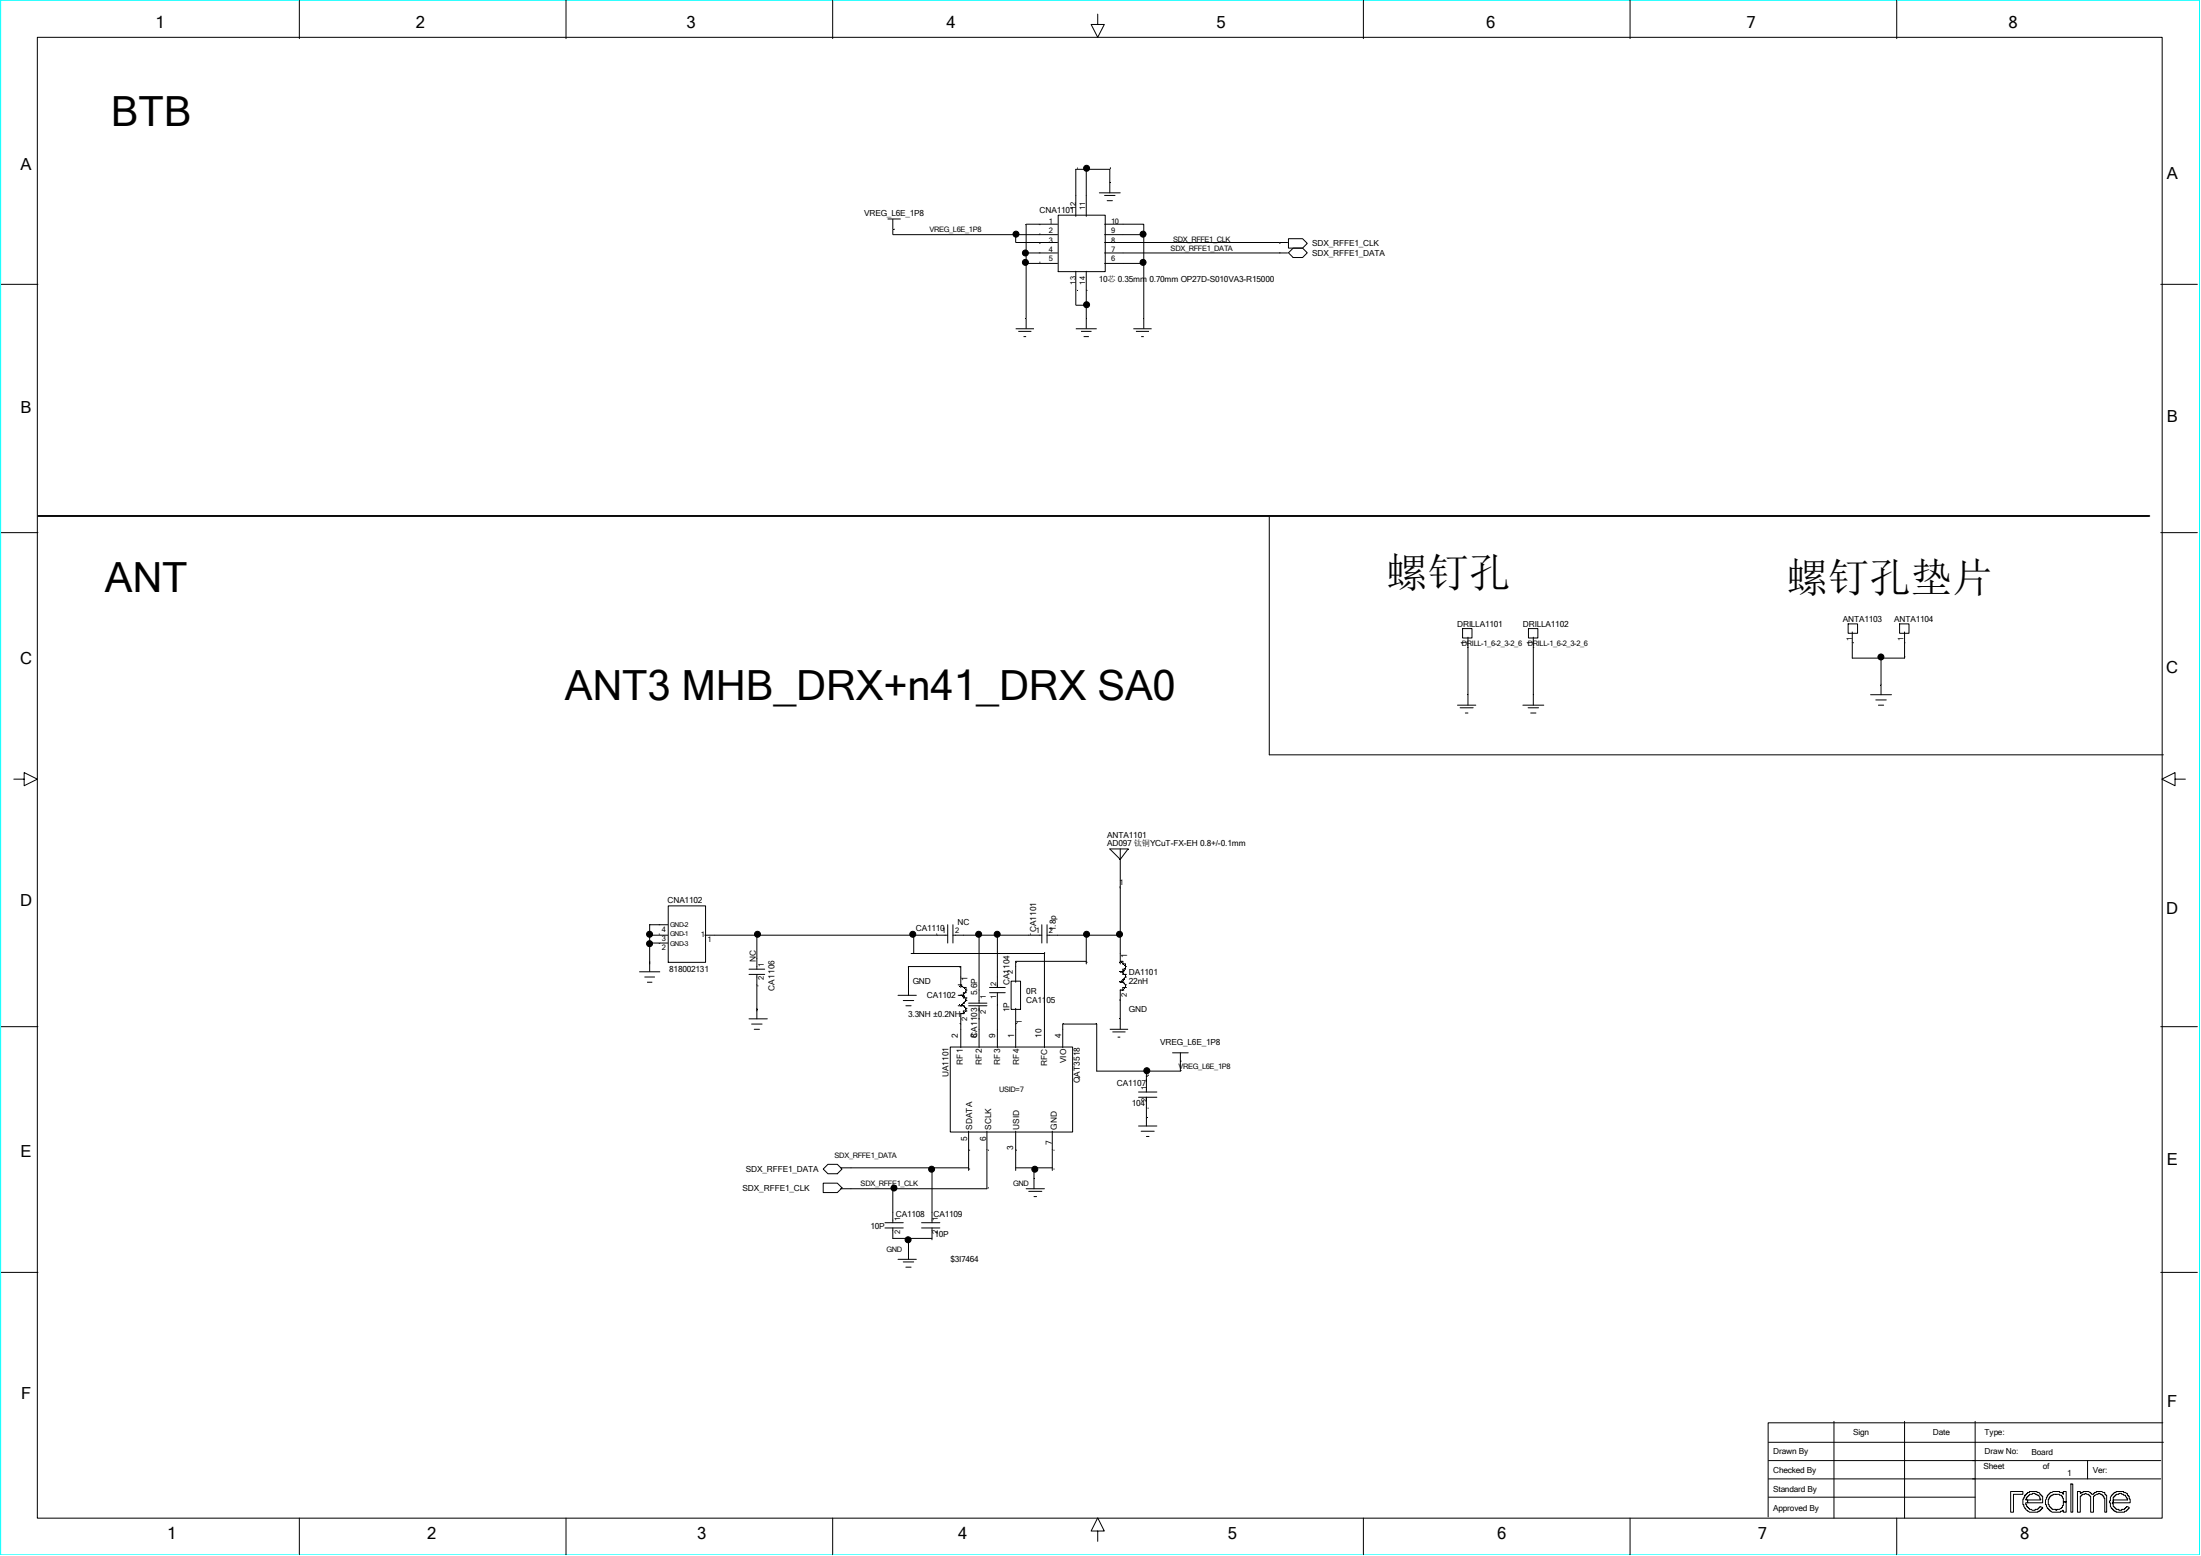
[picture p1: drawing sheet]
<svg xmlns="http://www.w3.org/2000/svg" width="297mm" height="210mm" viewBox="0 0 297 210" stroke-linecap="round" stroke-linejoin="round" font-family="sans-serif">
<path d="M.1 0h296.7v209.8h-296.7z" fill="none" stroke="#0ff" stroke-width=".13"/>
<g fill="#000">
<circle cx="137.1" cy="31.6" r=".41"/>
<circle cx="138.4" cy="34.1" r=".41"/>
<circle cx="138.4" cy="35.4" r=".41"/>
<circle cx="146.6" cy="22.7" r=".41"/>
<circle cx="154.2" cy="31.6" r=".41"/>
<circle cx="154.2" cy="35.4" r=".41"/>
<circle cx="146.6" cy="41.1" r=".41"/>
<circle cx="253.8" cy="88.7" r=".41"/>
<circle cx="87.7" cy="126.1" r=".41"/>
<circle cx="87.7" cy="127.4" r=".41"/>
<circle cx="102.2" cy="126.1" r=".41"/>
<circle cx="123.2" cy="126.1" r=".41"/>
<circle cx="132.1" cy="126.1" r=".41"/>
<circle cx="134.6" cy="126.1" r=".41"/>
<circle cx="146.6" cy="126.1" r=".41"/>
<circle cx="151.1" cy="126.1" r=".41"/>
<circle cx="125.7" cy="157.8" r=".41"/>
<circle cx="139.6" cy="157.8" r=".41"/>
<circle cx="154.7" cy="144.5" r=".41"/>
<circle cx="120.6" cy="160.3" r=".41"/>
<circle cx="122.5" cy="167.3" r=".41"/>
</g>
<g fill="none" stroke="#000" stroke-width=".13">
<path d="M40.4 0v5.2M76.4 0v5.2M112.4 0v5.2M184 0v5.2M220 0v5.2M255.9 0v5.2M5 5h286.8v199.9h-286.8zM148.1 1.9v1.4h.9l-.9 1.7-.9-1.7h.9M.2 38.4h4.9M119.8 29.6h1.7M120.5 29.6v2.1h22.2M137.1 31.7v1h5.6"/>
<path d="M138.5 34.1h4.2M138.5 35.6h4.2M142.7 30.3h-4.2v14.1M142.8 29h6.3v7.7h-6.3zM145.2 36.6v4.6h1.4M146.6 22.9v6.3M146.6 36.6v7.8M148.3 26h2.9M149 34.1h24.7M149 32.7h24.7M149 31.7h5.3M149 35.6h5.3"/>
<path d="M149 30.3h5.3v14.1M149 26.4h1.5M149.4 27.1h.7M149.8 26v-3.1h-4.6v6.3M173.9 32.2h1.9l.6 .7-.6 .6h-1.9zM173.9 34.1l.6-.6h1.3l.6 .6-.6 .7h-1.3zM291.6 38.4h4.9M137.1 44.4h2.4M137.4 44.7h1.8M138.1 45.4h.4M145.2 44.4h2.8M145.9 44.7h1.4"/>
<path d="M146.2 45.4h.7M152.9 44.4h2.5M153.3 44.7h1.7M154 45.4h.3M.2 71.9h4.9M171.3 69.8v32.1h120.6M291.6 71.9h4.9M196.7 95.2h2.4M197 95.5h1.8M197.4 84.8h1.2v1.3h-1.2zM197.7 96.2h.4M198.1 86v9.2"/>
<path d="M205.5 95.2h2.8M206.2 95.5h1.4M206.2 84.8h1.3v1.3h-1.3zM206.6 96.2h.7M206.9 86v9.2M249.4 84.2h1.3v1.3h-1.3zM249.9 85.3v3.5h7.1v-3.5M252.4 93.8h2.8M253.1 94.5h1.4M253.5 95.2h.7M253.8 88.8v5M256.3 84.2h1.3v1.3h-1.3z"/>
<path d="M1.9 105.2h1.4v-.9l1.7 .9-1.7 .8v-.8M149.8 114.6h2.4l-1 1.4zM151.2 114.6v15.5M293.5 105.2v-.9l-1.8 .9 1.8 .8v-.8h1.4M.2 138.6h4.9M86.3 131.2h2.8M87 131.9h1.4M87.3 132.6h.7M87.7 126.2h2.4M87.7 127.3h2.4M90.1 124.8h-2.4v6.4M90.2 122.3h5v7.6h-5z"/>
<path d="M95.1 126.2h32.8M101.1 137.5h2.4M101.1 131.5h2.1M101.1 130.8h2.1M101.4 138.2h1.4M101.8 138.9h.7M102.1 126.2v4.6M102.1 131.5v6M121.2 134.3h2.4M121.9 135h1.4M122.2 135.7h.7M122.9 128.7h18v12.7"/>
<path d="M123.3 126.2v2.5M127.9 124.8v2.5M128.6 126.2h12M128.6 124.8v2.5M129.3 134.3h.7M129.3 135.7h.7M129.3 132.9h.3M129.6 134.3h.1M129.6 132.9h.1M129.6 135.7h.1M129.6 136.8h.1M129.6 133.3v-2.9h-7v3.9"/>
<path d="M129.6 136.8v4.6M129.6 132.9l.4 .4M129.6 136.8h.4M130 134.3h.1M130 133.3h.1M130 135.4h.1M130 136.8h.1M130 135.7h.1M130 133.3h.4v.7h-.4v.7h.4M130 135.7l.4 .4M130.4 133.6h.1M130.4 135h.1"/>
<path d="M130.4 134.7h.1M130.4 136.4h.1M130.4 136.1h.1M130.4 136.4h-.4v.4M130.4 134.7v.3M130.4 136.1v.3M130.4 135l-.8 .7M130.7 135.7h2.5M130.7 135.4h2.5M132.1 126.2v9.2M132.1 135.7v5.7M133.5 133.3h2.1"/>
<path d="M133.5 134h2.1M134.6 126.2v7.1M134.6 134v7.4M136.4 132.4h1.3v3.8h-1.3zM137.1 136.1v5.3M140.6 124.8v2.5M141.3 126.2h9.9M141.3 124.8v2.5M146.6 129.7h-9.5v2.9M146.6 126.2v3.9M149.8 138.9h2.4M150.1 139.3h1.8"/>
<path d="M150.8 140h.4M151.2 131.2h.1M151.2 129.7h.1M151.2 132.6h.1M151.2 133.6h.1M151.2 133.6v5.3M151.2 131.2h.3M151.2 132.6h.3M151.2 129.7h.3v.4M151.2 133.6h.3M151.5 131.2h.1M151.5 130.1h.1"/>
<path d="M151.5 132.2h.1M151.5 133.6h.1M151.5 132.6h.1M151.5 130.1h.4v.7h-.4v.7h.4M151.5 132.6l.4 .3M151.9 130.4h.1M151.9 131.9h.1M151.9 131.5h.1M151.9 133.3h.1M151.9 132.9h.1M151.9 133.3h-.4v.3M151.9 131.5v.4"/>
<path d="M151.9 132.9v.4M151.9 131.9l-.7 .7M291.6 138.6h4.9M111.1 159.7h1.9l.6 .6-.6 .7h-1.9zM111.7 157.1h1.3l.6 .7-.6 .6h-1.3l-.6-.6zM113.4 157.6h17.3M125.8 157.6v7.4M128.2 141.3h16.5v11.5h-16.5zM130.7 152.7v5.3M133.2 152.7v7.7h-19.8M137.1 152.7v5.3M137.1 157.6h4.9"/>
<path d="M139.5 157.6v2.8M142 152.7v5.3M143.4 141.4v-3.2h4.6v6.4h11.3v-2.5M153.6 152h2.5M153.6 148.1h2.5M153.6 147.4h2.5M154 152.7h1.8M154.7 145.3h.1M154.7 144.6v2.8M154.7 148.1v3.9M154.7 153.4h.3M158.2 142.1h2.1"/>
<path d="M.2 171.7h4.9M119.4 165.7h2.5M119.4 165h2.5M120.5 160.4v4.6M120.5 165.7v1.4h5.3v-1.4M121.2 170h2.4M121.9 170.3h1.4M122.2 171h.7M122.6 167.1v2.9M124.4 165.7h2.4M124.4 165h2.4M138.5 160.4h2.4"/>
<path d="M138.8 160.8h1.8M139.5 161.5h.4M291.6 171.7h4.9M238.7 194.7h53.2M238.7 199.6h52.9M238.7 197.1h52.9M247.5 191.8v13.1M257 191.8v13.1M266.5 191.8v13.1M281.7 197.1v2.5M291.8 192h-53.2v12.7M40.4 204.9v4.9"/>
<path d="M76.4 204.9v4.9M112.4 204.9v4.9M148.1 206.6h.9l-.9-1.7-.9 1.7h.9v1.4M184 204.9v4.9M220 204.9v4.9M238.7 202.1h27.8M255.9 204.9v4.9M271.3 201.3h1.7v.4h-1.3v2.4h-.4zM273.2 201.8h.1v-.1l.3-.2v-.1h.3v-.1h1v.1h.2l.2 .3h.1v.1l.2 .1v.9h-2v-.4h1.8v-.1h-.1l-.2-.5h-.2v-.1h-.3v-.2h-.4v.2h-.3v.1h-.2v.1l-.2 .2v.2h-.2v.1h.3v.4h-.3v.3h.2v.2l.2 .2v.1h.2v.1h.2l.1 .1 .8-.1 .1-.2h.2v-.2l.3 .2v.1l-.2 .1-.1 .3h-.3v.1h-1.1l-.3-.1v-.2h-.1l-.2-.2h-.1l-.1-.5h-.1v-.8h.1zM276.4 201.7h.1l.1-.3h.3l.1-.1h.9v.1h.4l.1 .3v-.4h.4v1.4h-.4v-.5h-.1v-.3h-.1v-.1h-.3v-.1h-.9v.1h-.2v.1l-.3 .2v.2h-.1v.8h.1v.2h.1v.2h.2l.1 .2h.5v.1h.1v-.1h.4l.3-.1v-.1h.1v-.3h.1v-.5h.4v1.4h-.4v-.3h-.1v.2h-.3v.1h-1.1l-.3-.1-.1-.3h-.1v-.1h-.1l-.2-.3v-.2h-.1v-.7zM279.4 200.3h.3v3.8h-.3zM280.3 201.3h.4v.2h.1v-.1h.3v-.1h.8l.2 .1 .1 .3h.3l.1-.3h.3v-.1h.7l.2 .1h.2v.3l.3 .1v2.3h-.3v-1.9h-.1v-.3h-.1l-.2-.2h-.2v-.2h-.3v.2h-.2l-.3 .1v.1h-.1v2.2h-.4v-2.2h-.1l-.1-.2h-.3l-.1-.2h-.2v.2h-.3l-.2 .2h-.1v2.2h-.4z"/>
<path d="M284.9 201.8h.1v-.1l.3-.2v-.1h.2v-.1h1.1v.1l.5 .1v.3l.2 .1v.4h.1v.5h-2.2v-.4h1.9v-.2h-.2l-.1-.4-.5-.1v-.2h-.4v.2h-.4v.1h-.1v.1l-.2 .2v.7h-.2v.1h.2v.4l.2 .2v.1h.1v.1h.4v.1l.8-.1 .1-.2h.1v-.2l.4 .2v.1l-.2 .1-.2 .3h-.2v.1h-1.2v-.1h-.2v-.2h-.1l-.2-.2h-.1l-.1-.3v-.5h-.2z"/>
<circle cx="137.1" cy="31.6" r=".4"/>
<circle cx="138.4" cy="35.4" r=".4"/>
<circle cx="138.4" cy="34.1" r=".4"/>
<circle cx="146.6" cy="22.7" r=".4"/>
<circle cx="154.2" cy="35.4" r=".4"/>
<circle cx="154.2" cy="31.6" r=".4"/>
<circle cx="146.6" cy="41.1" r=".4"/>
<circle cx="253.8" cy="88.7" r=".4"/>
<circle cx="87.7" cy="127.4" r=".4"/>
<circle cx="87.7" cy="126.1" r=".4"/>
<circle cx="102.2" cy="126.1" r=".4"/>
<circle cx="123.2" cy="126.1" r=".4"/>
<circle cx="132.1" cy="126.1" r=".4"/>
<circle cx="134.6" cy="126.1" r=".4"/>
<circle cx="146.6" cy="126.1" r=".4"/>
<circle cx="151.1" cy="126.1" r=".4"/>
<circle cx="125.7" cy="157.8" r=".4"/>
<circle cx="139.6" cy="157.8" r=".4"/>
<circle cx="154.7" cy="144.5" r=".4"/>
<circle cx="120.6" cy="160.3" r=".4"/>
<circle cx="122.5" cy="167.3" r=".4"/>
</g>
<path d="M5.2 69.6h284.8" fill="none" stroke="#000" stroke-width=".25"/>
<g font-size="5.6">
<text x="14.9" y="17.1">BTB</text>
<text x="14.1" y="79.8">ANT</text>
<text x="187.1" y="79.2">螺钉孔</text>
<text x="241.1" y="79.8">螺钉孔垫片</text>
<text x="76.2" y="94.4">ANT3 MHB_DRX+n41_DRX SA0</text>
</g>
<g font-size="2.2">
<text x="21" y="3.8">1</text>
<text x="56.1" y="3.8">2</text>
<text x="92.6" y="3.8">3</text>
<text x="127.7" y="3.8">4</text>
<text x="164.2" y="3.8">5</text>
<text x="200.6" y="3.8">6</text>
<text x="235.7" y="3.8">7</text>
<text x="271" y="3.8">8</text>
<text x="2.8" y="23">A</text>
<text x="292.4" y="24.1">A</text>
<text x="2.8" y="55.8">B</text>
<text x="292.4" y="56.9">B</text>
<text x="2.7" y="89.7">C</text>
<text x="292.3" y="90.8">C</text>
<text x="2.7" y="122.3">D</text>
<text x="292.3" y="123.4">D</text>
<text x="2.8" y="156.1">E</text>
<text x="292.4" y="157.3">E</text>
<text x="2.8" y="188.8">F</text>
<text x="292.4" y="189.9">F</text>
<text x="22.6" y="207.8">1</text>
<text x="57.7" y="207.8">2</text>
<text x="94.1" y="207.8">3</text>
<text x="129.3" y="207.8">4</text>
<text x="165.7" y="207.8">5</text>
<text x="202" y="207.8">6</text>
<text x="237.2" y="207.8">7</text>
<text x="272.6" y="207.8">8</text>
</g>
<g font-size="1.1">
<text x="116.6" y="29.2">VREG_L6E_1P8</text>
<text x="140.3" y="28.8">CNA1101</text>
<text x="177.1" y="33.3">SDX_RFFE1_CLK</text>
<text x="177.1" y="34.5">SDX_RFFE1_DATA</text>
<text x="148.3" y="38.1">10芯 0.35mm 0.70mm OP27D-S010VA3-R15000</text>
<text x="248.6" y="84">ANTA1103</text>
<text x="255.6" y="84">ANTA1104</text>
<text x="196.6" y="84.6">DRILLA1101</text>
<text x="205.5" y="84.6">DRILLA1102</text>
<text x="149.4" y="113.1">ANTA1101</text>
<text x="149.4" y="114.2">AD097 钛铜YCuT-FX-EH 0.8+/-0.1mm</text>
<text x="90.1" y="121.9">CNA1102</text>
<text x="123.6" y="125.6">CA1110</text>
<text x="129.2" y="124.8">NC</text>
<text x="139.8" y="125.8" transform="rotate(-90 139.8 125.8)">CA1101</text>
<text x="142.5" y="125.7" transform="rotate(-90 142.5 125.7)">1.8p</text>
<text x="90.3" y="131.2">818002131</text>
<text x="102" y="129.9" transform="rotate(-90 102 129.9)">NC</text>
<text x="152.1" y="129.2" transform="rotate(-90 152.1 129.2)">1</text>
<text x="152.3" y="131.6">DA1101</text>
<text x="104.5" y="133.7" transform="rotate(-90 104.5 133.7)">CA1106</text>
<text x="122.5" y="137.3">3.3NH ±0.2NH</text>
<text x="123.2" y="132.8">GND</text>
<text x="125.1" y="134.7">CA1102</text>
<text x="130.6" y="132.4" transform="rotate(-90 130.6 132.4)">1</text>
<text x="131.8" y="134.3" transform="rotate(-90 131.8 134.3)">5.6P</text>
<text x="136.2" y="136.6" transform="rotate(-90 136.2 136.6)">1P</text>
<text x="136.2" y="133" transform="rotate(-90 136.2 133)">CA1104</text>
<text x="138.5" y="135.4">CA1105</text>
<text x="138.5" y="134.1">0R</text>
<text x="152.3" y="136.6">GND</text>
<text x="152.3" y="132.8">22nH</text>
<text x="129.3" y="140" transform="rotate(-90 129.3 140)">2</text>
<text x="129.9" y="143.7" transform="rotate(-90 129.9 143.7)">RF1</text>
<text x="131.8" y="140" transform="rotate(-90 131.8 140)">8</text>
<text x="131.8" y="140" transform="rotate(-90 131.8 140)">CA1103</text>
<text x="132.5" y="143.7" transform="rotate(-90 132.5 143.7)">RF2</text>
<text x="134.3" y="140" transform="rotate(-90 134.3 140)">9</text>
<text x="135" y="143.7" transform="rotate(-90 135 143.7)">RF3</text>
<text x="136.8" y="140" transform="rotate(-90 136.8 140)">1</text>
<text x="137.5" y="143.7" transform="rotate(-90 137.5 143.7)">RF4</text>
<text x="140.5" y="140" transform="rotate(-90 140.5 140)">10</text>
<text x="141.3" y="143.8" transform="rotate(-90 141.3 143.8)">RFC</text>
<text x="143.2" y="140" transform="rotate(-90 143.2 140)">4</text>
<text x="143.9" y="143.5" transform="rotate(-90 143.9 143.5)">VIO</text>
<text x="156.6" y="141.1">VREG_L6E_1P8</text>
<text x="128" y="145.4" transform="rotate(-90 128 145.4)">UA1101</text>
<text x="145.7" y="146.2" transform="rotate(-90 145.7 146.2)">QAT3518</text>
<text x="150.7" y="146.6">CA1107</text>
<text x="152.7" y="149.2">104</text>
<text x="130.5" y="154" transform="rotate(-90 130.5 154)">5</text>
<text x="131.2" y="152.5" transform="rotate(-90 131.2 152.5)">SDATA</text>
<text x="133.1" y="154" transform="rotate(-90 133.1 154)">6</text>
<text x="133.7" y="152.5" transform="rotate(-90 133.7 152.5)">SCLK</text>
<text x="136.7" y="155.2" transform="rotate(-90 136.7 155.2)">3</text>
<text x="137.5" y="152.5" transform="rotate(-90 137.5 152.5)">USID</text>
<text x="141.9" y="154.6" transform="rotate(-90 141.9 154.6)">7</text>
<text x="142.6" y="152.5" transform="rotate(-90 142.6 152.5)">GND</text>
<text x="100.2" y="160.7">SDX_RFFE1_CLK</text>
<text x="100.6" y="158.2">SDX_RFFE1_DATA</text>
<text x="117.4" y="165.8">10P</text>
<text x="120.9" y="164.3">CA1108</text>
<text x="126" y="164.3">CA1109</text>
<text x="126.1" y="167">10P</text>
<text x="128.2" y="170.3">$3I7464</text>
<text x="239.3" y="196.3">Drawn By</text>
<text x="250" y="193.7">Sign</text>
<text x="260.8" y="193.7">Date</text>
<text x="267.8" y="193.7">Type:</text>
<text x="267.8" y="196.3">Draw No:</text>
<text x="274.1" y="196.4">Board</text>
<text x="239.3" y="198.8">Checked By</text>
<text x="239.3" y="201.3">Standard By</text>
<text x="239.3" y="203.9">Approved By</text>
<text x="267.7" y="198.3">Sheet</text>
<text x="275.7" y="198.3">of</text>
<text x="279" y="199.2">1</text>
<text x="282.4" y="198.8">Ver:</text>
</g>
<g font-size="1">
<text x="145.2" y="28.3" transform="rotate(-90 145.2 28.3)">12</text>
<text x="146.5" y="28.3" transform="rotate(-90 146.5 28.3)">11</text>
<text x="125.4" y="31.3">VREG_L6E_1P8</text>
<text x="141.5" y="35.3">5</text>
<text x="141.5" y="34">4</text>
<text x="141.5" y="32.7">3</text>
<text x="141.5" y="31.5">2</text>
<text x="141.5" y="30.2">1</text>
<text x="149.9" y="30.2">10</text>
<text x="149.9" y="31.5">9</text>
<text x="149.9" y="32.7">8</text>
<text x="149.9" y="34">7</text>
<text x="149.9" y="35.3">6</text>
<text x="158" y="33.9">SDX_RFFE1_DATA</text>
<text x="158.3" y="32.6">SDX_RFFE1_CLK</text>
<text x="145.2" y="38.4" transform="rotate(-90 145.2 38.4)">13</text>
<text x="146.5" y="38.4" transform="rotate(-90 146.5 38.4)">14</text>
<text x="197.3" y="87.1">DRILL-1_6-2_3-2_6</text>
<text x="197.9" y="87.1" transform="rotate(-90 197.9 87.1)">1</text>
<text x="206.1" y="87.1">DRILL-1_6-2_3-2_6</text>
<text x="206.8" y="87.1" transform="rotate(-90 206.8 87.1)">1</text>
<text x="249.9" y="86.5" transform="rotate(-90 249.9 86.5)">1</text>
<text x="256.9" y="86.5" transform="rotate(-90 256.9 86.5)">1</text>
<text x="151.1" y="119.5">1</text>
<text x="89.3" y="125.7">4</text>
<text x="127.1" y="126">1</text>
<text x="128.9" y="126">2</text>
<text x="139.8" y="126">1</text>
<text x="141.5" y="126">2</text>
<text x="89.3" y="127">3</text>
<text x="89.3" y="128.3">2</text>
<text x="94.6" y="126.4">1</text>
<text x="95.5" y="127.1">1</text>
<text x="103.1" y="130.5" transform="rotate(-90 103.1 130.5)">1</text>
<text x="136.7" y="131.5" transform="rotate(-90 136.7 131.5)">2</text>
<text x="103.1" y="132.3" transform="rotate(-90 103.1 132.3)">2</text>
<text x="130.5" y="137.8" transform="rotate(-90 130.5 137.8)">2</text>
<text x="133" y="136.9" transform="rotate(-90 133 136.9)">2</text>
<text x="133" y="134.9" transform="rotate(-90 133 134.9)">1</text>
<text x="134.4" y="134.8" transform="rotate(-90 134.4 134.8)">1</text>
<text x="134.4" y="133.1" transform="rotate(-90 134.4 133.1)">2</text>
<text x="152" y="134.6" transform="rotate(-90 152 134.6)">2</text>
<text x="137.9" y="138.3" transform="rotate(-90 137.9 138.3)">1</text>
<text x="134.8" y="147.4">USID=7</text>
<text x="154.7" y="148.8" transform="rotate(-90 154.7 148.8)">2</text>
<text x="154.7" y="147.1" transform="rotate(-90 154.7 147.1)">1</text>
<text x="159" y="144.3">VREG_L6E_1P8</text>
<text x="112.6" y="156.3">SDX_RFFE1_DATA</text>
<text x="116.1" y="160.1">SDX_RFFE1_CLK</text>
<text x="136.7" y="160.1">GND</text>
<text x="121.5" y="166.5" transform="rotate(-90 121.5 166.5)">2</text>
<text x="121.5" y="164.8" transform="rotate(-90 121.5 164.8)">1</text>
<text x="126.6" y="166.5" transform="rotate(-90 126.6 166.5)">2</text>
<text x="126.6" y="164.8" transform="rotate(-90 126.6 164.8)">1</text>
<text x="119.6" y="169">GND</text>
</g>
<g font-size=".9">
<text x="90.4" y="125.1">GND-2</text>
<text x="90.4" y="127.6">GND-3</text>
<text x="90.4" y="126.4">GND-1</text>
</g>
</svg>
